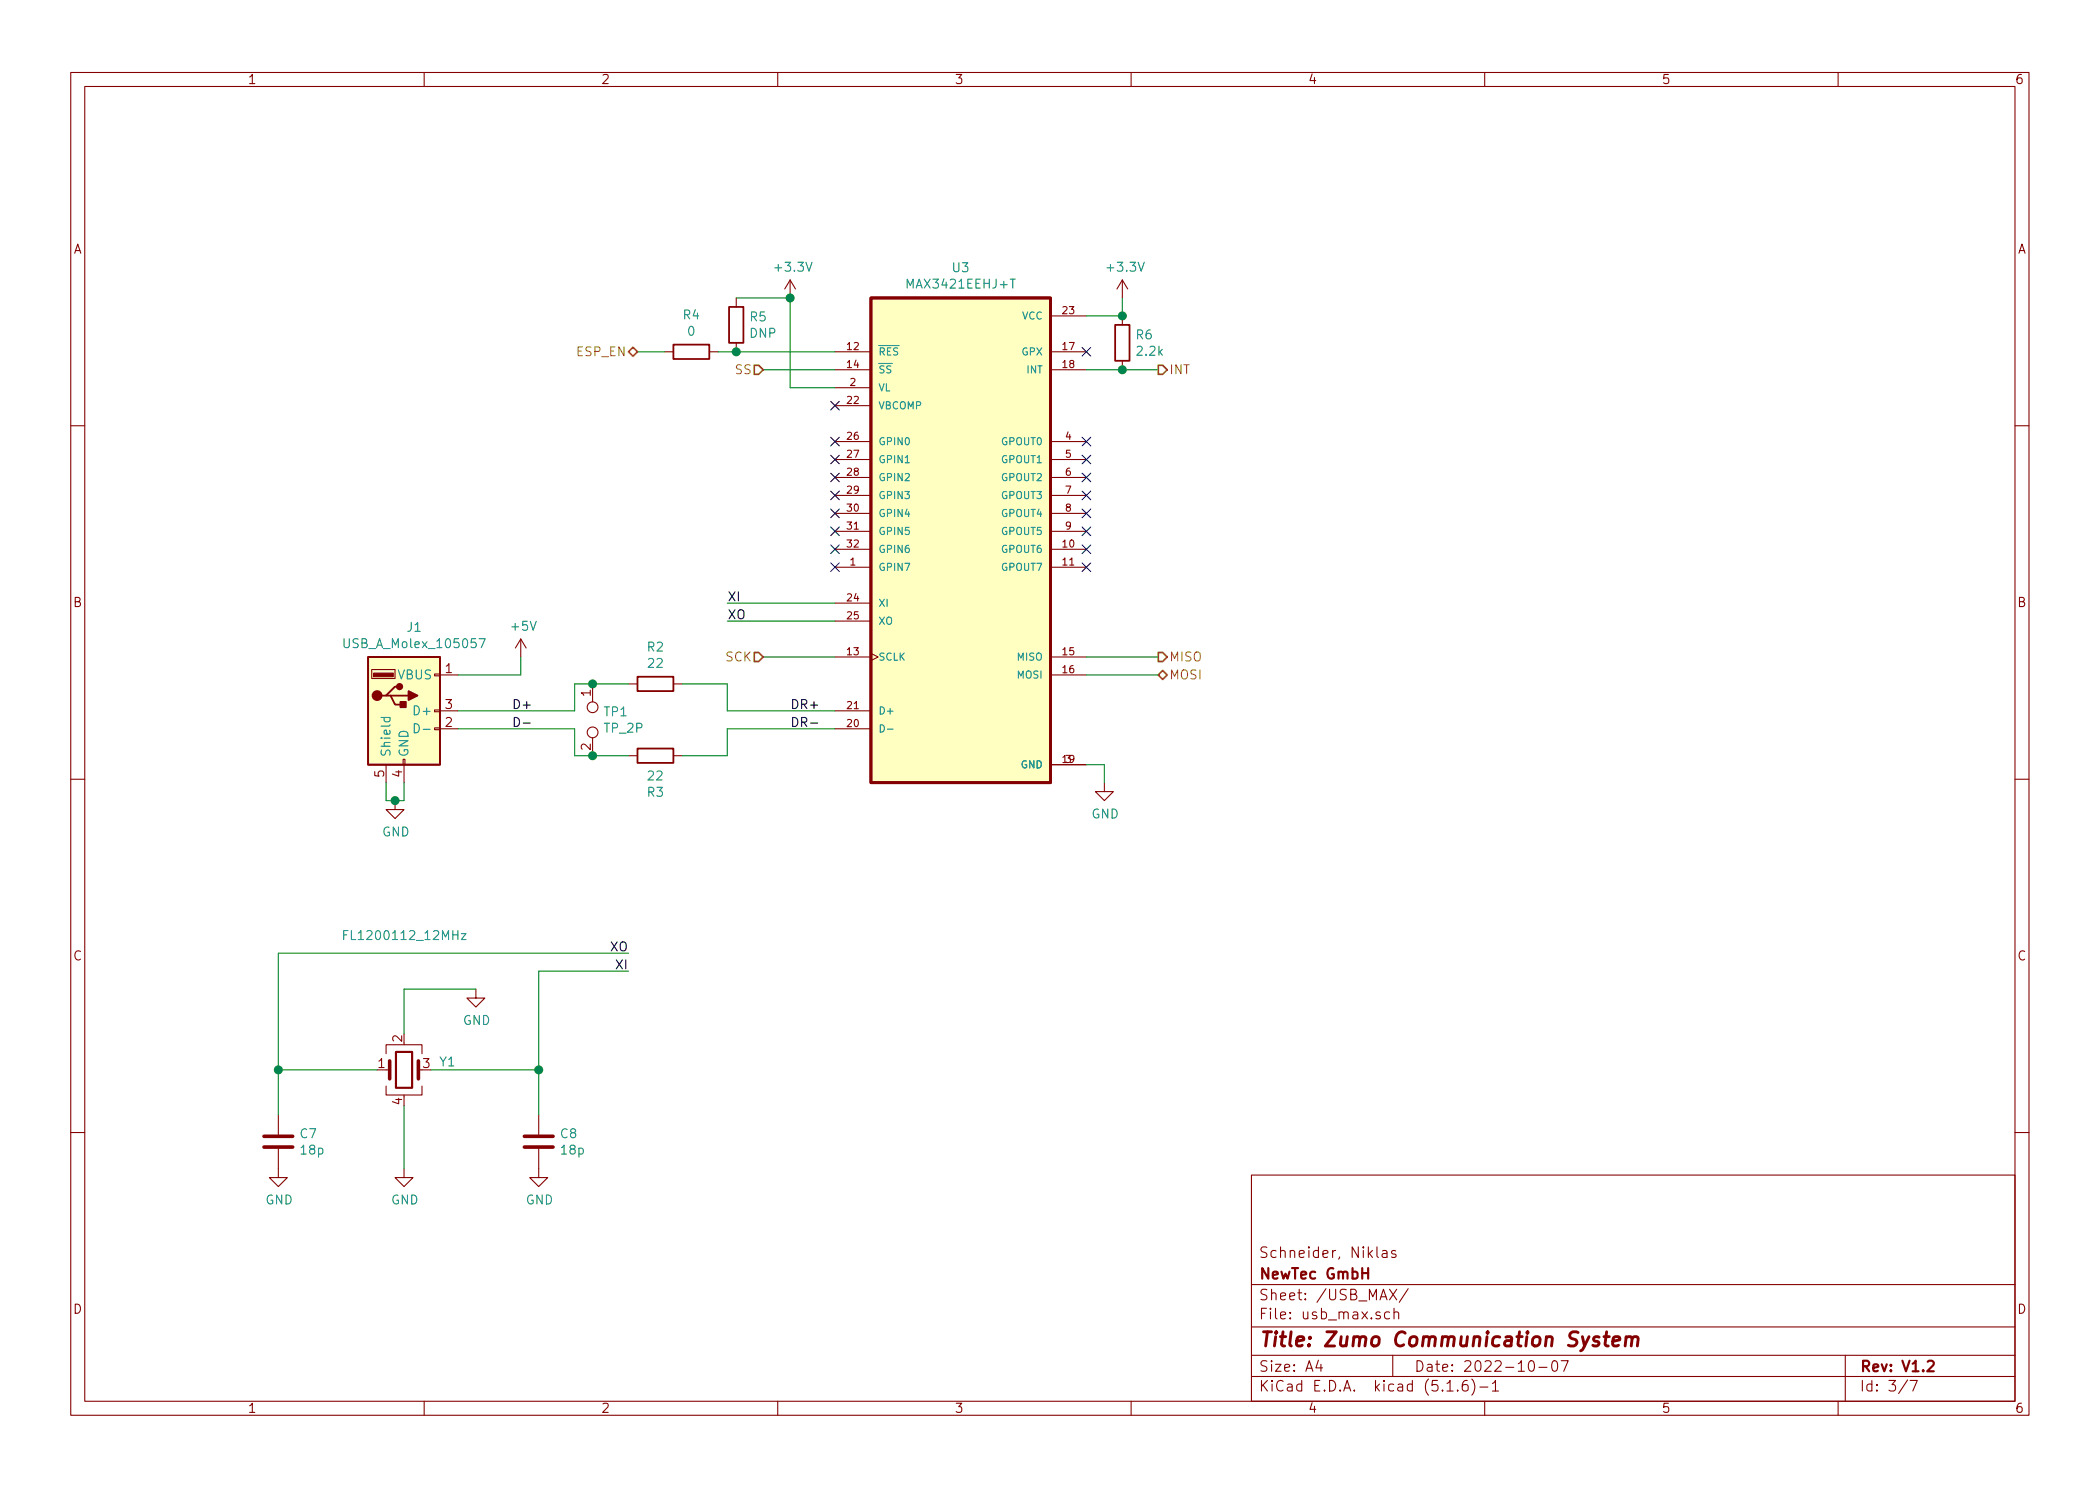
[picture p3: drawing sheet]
<svg xmlns="http://www.w3.org/2000/svg" width="297mm" height="210mm" viewBox="0 0 297 210" stroke-linecap="round" stroke-linejoin="round" font-family="sans-serif">
<g fill="none" stroke="#840000" stroke-width=".15">
<path d="M10 10.3h277v189.9h-277zM12 12.2h273v186.1h-273zM60 10.3v1.9M110 10.3v1.9M160 10.3v1.9M210 10.3v1.9M260 10.3v1.9M111.8 39.6l-.8 1.3M111.8 39.6v2.6M111.8 39.6l.7 1.3M158.7 39.6v2.6M158.7 39.6l-.7 1.3"/>
<path d="M158.7 39.6l.8 1.3M94 49.8h1.2M100.3 49.8h1.3M104.1 42.2v1.2M104.1 48.5v1.3M118.1 49.8h5.1M118.1 52.3h5.1M118.1 57.4h5.1M118.1 54.9h5.1M148.6 49.8h5.1M148.6 52.3h5.1M148.6 44.7h5.1"/>
<path d="M158.7 44.7v1.3M158.7 51v1.3M10 60.2h2M118.1 62.5h5.1M118.1 65h5.1M118.1 67.6h5.1M118.1 70.1h5.1M118.1 72.6h5.1M118.1 75.2h5.1M118.1 77.7h5.1M148.6 62.5h5.1M148.6 65h5.1"/>
<path d="M148.6 67.6h5.1M148.6 70.1h5.1M148.6 72.6h5.1M148.6 75.2h5.1M148.6 77.7h5.1M285 60.2h2M52.6 94.7h3.3v1.3h-3.3zM61.5 95.4h.7v.2h-.7zM62.2 95.5h2.6M73.7 90.4l-.8 1.3M73.7 90.4v2.6M73.7 90.4l.7 1.3"/>
<path d="M83.8 96.8v2.5M88.9 96.8h1.3M95.2 96.8h1.3M118.1 80.3h5.1M118.1 93h5.1M118.1 85.3h5.1M118.1 87.9h5.1M123.2 92.5l1 .5-1 .5M148.6 80.3h5.1M148.6 93h5.1M148.6 95.5h5.1M10 110.3h2"/>
<path d="M54.6 108.2v2.5M55.9 113.3v1.2h1.2l-1.2 1.3-1.3-1.3h1.3M57 107.4h.3v.8h-.3zM57.1 108.2v2.5M61.5 103h.7v.2h-.7zM61.5 100.5h.7v.2h-.7zM62.2 100.6h2.6M62.2 103.1h2.6M83.8 104.4v2.5M88.9 106.9h1.3M95.2 106.9h1.3M118.1 100.6h5.1"/>
<path d="M118.1 103.1h5.1M148.6 108.2h5.1M156.2 110.7v1.3h1.3l-1.3 1.3-1.3-1.3h1.3M285 110.3h2M67.3 139.9v1.3h1.3l-1.3 1.3-1.3-1.3h1.3M39.4 157.7v2.8M54.6 153.7v1.2h5.1v-1.2M54.6 149.1v-1.3h5.1v1.3M54.6 151.4h.5M59.2 151.4h.5M76.2 157.7v2.8M10 160.2h2"/>
<path d="M39.4 162.6v4h1.2l-1.2 1.3-1.3-1.3h1.3M57.1 165.3v1.3h1.3l-1.3 1.3-1.2-1.3h1.2M76.2 162.6v4h1.3l-1.3 1.3-1.3-1.3h1.3M177 166.3h108v32h-108zM194.8 176.4v1.3l.2 .2M195.6 177l.1-.1 .4 .1 .1 .9M196.2 177.3l-.5 .1a.29 .29 0 0 0-.2 .2 .29 .29 0 0 0 .2 .3l.5-.1M197.4 177a.37 .37 0 0 0-.6 .1v.1a.54 .54 0 0 0 .6 .3l.1 .1-.1 .2-.1 .1-.5-.1M285 160.2h2M60 198.3v1.9M110 198.3v1.9M160 198.3v1.9"/>
<path d="M177 194.8h108M177 191.8h108M177 187.8h108M177 181.8h108M186.5 192.5l-.4 1h1M186.8 193v1M196.5 185.7l-.4-.1-.3 .3 .1 .6 .2 .1 .4-.1M196.5 182.4l1.1 1.5M197 191.8v3M197.2 185.7a.41 .41 0 0 1 .6 .1v.8M197.2 185.1v1.5M197.6 182.4l-1.1 1.5"/>
<path d="M199.2 182.3l-1.3 2M204.7 196.8h.8M206.2 196.7v.1l-.1-.1h.1v.1M207.5 195.3a.59 .59 0 0 0-.7 .7l.1 .7a.49 .49 0 0 0 .7 0 .65 .65 0 0 0-.1-.7 .51 .51 0 0 0-.6 0l-.1 .2M208.2 195.1a1.71 1.71 0 0 1 0 2.3M209.3 196.3h1.2M210 198.3v1.9M211.1 195.8l.3-.3 .1-.2v1.5M211.1 196.8h.9M216.3 192.7a.35 .35 0 0 1 .4-.2 .35 .35 0 0 1 .3 .3 .78 .78 0 0 1-.4 1.2 .87 .87 0 0 1-.3-1.3zM217.7 193.5h1.1M219.6 192.7a.37 .37 0 0 1 .4-.2 .37 .37 0 0 1 .3 .3v.3a.72 .72 0 0 1-.3 .9l-.4-.1a1.41 1.41 0 0 1 0-1.2z"/>
<path d="M220.8 192.5h1l-.6 1.5M260 198.3v1.9M261 191.8v6.5M269.8 195.2l-1.2 2M270.2 195.3h1l-.6 1.5"/>
<circle cx="83.8" cy="100.1" r=".76"/>
<circle cx="83.8" cy="103.6" r=".76"/>
</g>
<path d="M56 148.8h2.3v5.1h-2.3zM193.5 179.4v1.5M192.7 180.1h.8M272.7 192.7l.2-.2 .5 .1a.37 .37 0 0 1 .1 .6l-.9 .8h.9" fill="none" stroke="#840000" stroke-width=".3"/>
<path d="M123.2 42.2h25.4v68.5h-25.4zM226.9 189.1h.7M227.3 188.4l-.3 1.8 .1 .1 .4 .1M228.1 189.8l1-.2v-.4l-.6-.1-.2 .1-.1 .2-.1 .8 .1 .1 .1 .1 .6-.1M230 189.3a.52 .52 0 0 1 .9 .1l-.2 1M230 189.1l-.1 1.3M230.9 189.4a.47 .47 0 0 1 .4-.3 .47 .47 0 0 1 .4 .3l-.1 1" fill="none" stroke="#840000" stroke-width=".41"/>
<path d="M95.2 48.8h5.1v2h-5.1zM103.1 43.4h2.1v5.1h-2.1zM157.7 46h2.1v5h-2.1zM52.1 93h10.1v15.2h-10.1zM54.6 98.4h.6l.7 1.3h1.2M55.2 98.4h2.6M56.5 97.1h-.6l-1.3 1.3h-.6M90.2 95.8h5v2h-5zM90.2 105.9h5v2h-5z" fill="none" stroke="#840000" stroke-width=".25"/>
<g fill="#ffffc2" stroke="#ffffc2" stroke-width=".14">
<path d="M123.2 42.2h25.4v68.5h-25.4z"/>
<path d="M52.1 93h10.1v15.2h-10.1z"/>
</g>
<path d="M142.9 39.5h.7M48.7 90.4v1l.2 .2h.4l.1-.2v-1M67.8 90.4h.8l-.5 1.2M53.9 101.5h1.3M54.4 101.5l-.1 .4 .3 .2 .5-.1v-.5M58.6 102.4a.65 .65 0 0 1 .7 .5 .65 .65 0 0 1-.4 .8h-.3zM59.9 103.2h.9M124.5 102.6a.51 .51 0 0 1 .6 .5 .51 .51 0 0 1-.6 .5zM125.5 103.2h.8M48.6 132.3h.4M49.2 131.7h-.6v1.2M65.3 132.1h.6l-.6 .8h.6" fill="none" stroke="#008484" stroke-width=".15"/>
<path d="M55.1 150.1v2.5M59.2 150.1v2.5M37.3 162.3h4.1M37.3 160.8h4.1M74.2 162.3h4M74.2 160.8h4" fill="none" stroke="#840000" stroke-width=".51"/>
<g fill="#840000" stroke="#840000" stroke-width=".25">
<path d="M56.6 99.3h.8v.8h-.8z"/>
<path d="M57.8 97.8l1.3 .6-1.3 .7z"/>
<circle cx="53.3" cy="98.4" r=".63"/>
<circle cx="56.5" cy="97.1" r=".38"/>
</g>
<path d="M52.8 95.2h2.8v.6h-2.8z" fill="#840000" stroke="#840000" stroke-width=".15"/>
<g fill="none" stroke="#008400" stroke-width=".15">
<path d="M90.2 49.8h3.8M101.6 49.8h16.5M104.1 42.2h7.7v12.7h6.3M107.9 52.3h10.2M153.7 52.3h10.1M158.7 42.2v2.5h-5M73.7 93v2.5h-8.9M88.9 96.8h-7.6v3.8h-16.5M96.5 96.8h6.4v3.8h15.2M102.9 85.3h15.2M102.9 87.9h15.2M107.9 93h10.2"/>
<path d="M153.7 95.5h10.1M153.7 93h10.1M54.6 110.7v2.6h2.5v-2.6M64.8 103.1h16.5v3.8h7.6M118.1 103.1h-15.2v3.8h-6.4M153.7 108.2h2.5v2.5M67.3 139.9h-10.2v6.4M88.9 134.9h-49.5v22.8M88.9 137.4h-12.7v20.3M39.4 151.4h13.9M57.1 156.5v8.8M61 151.4h15.2"/>
</g>
<path d="M88.9 49.8l.6-.7 .7 .7-.7 .6zM106.7 51.7h.6l.6 .6-.6 .7h-.6zM163.8 51.7h.7l.6 .6-.6 .7h-.7zM106.7 92.3h.6l.6 .7-.6 .6h-.6zM163.8 95.5l.7-.6 .6 .6-.6 .6zM163.8 92.3h.7l.6 .7-.6 .6h-.7z" fill="none" stroke="#848400" stroke-width=".25"/>
<path d="M72.7 101.5a.64 .64 0 0 1 .8 .7 .64 .64 0 0 1-.8 .6zM74 102.3h1M114.7 102.3h.9" fill="none" stroke="#000" stroke-width=".15"/>
<g fill="#008400" stroke="#008400" stroke-width=".25">
<circle cx="158.8" cy="44.7" r=".51"/>
<circle cx="76.2" cy="151.4" r=".51"/>
<circle cx="83.8" cy="106.9" r=".51"/>
<circle cx="83.8" cy="96.8" r=".51"/>
<circle cx="55.9" cy="113.3" r=".51"/>
<circle cx="158.8" cy="52.3" r=".51"/>
<circle cx="111.8" cy="42.2" r=".51"/>
<circle cx="104.1" cy="49.8" r=".51"/>
<circle cx="39.4" cy="151.4" r=".51"/>
</g>
<g fill="none" stroke="#000084" stroke-width=".15">
<path d="M117.5 56.8l1.2 1.2M118.7 56.8l-1.2 1.2M153.1 49.2l1.2 1.2M154.3 49.2l-1.2 1.2M117.5 74.6l1.2 1.2M117.5 69.5l1.2 1.2M117.5 66.9l1.2 1.3M117.5 72l1.2 1.2M117.5 64.4l1.2 1.2M117.5 61.9l1.2 1.2M117.5 77.1l1.2 1.2M117.5 79.6l1.2 1.3"/>
<path d="M118.7 74.6l-1.2 1.2M118.7 69.5l-1.2 1.2M118.7 66.9l-1.2 1.3M118.7 72l-1.2 1.2M118.7 64.4l-1.2 1.2M118.7 61.9l-1.2 1.2M118.7 77.1l-1.2 1.2M118.7 79.6l-1.2 1.3M153.1 79.6l1.2 1.3M153.1 77.1l1.2 1.2M153.1 74.6l1.2 1.2M153.1 72l1.2 1.2"/>
<path d="M153.1 69.5l1.2 1.2M153.1 66.9l1.2 1.3M153.1 64.4l1.2 1.2M153.1 61.9l1.2 1.2M154.3 79.6l-1.2 1.3M154.3 77.1l-1.2 1.2M154.3 74.6l-1.2 1.2M154.3 72l-1.2 1.2M154.3 69.5l-1.2 1.2M154.3 66.9l-1.2 1.3M154.3 64.4l-1.2 1.2M154.3 61.9l-1.2 1.2"/>
</g>
<text font-size="2.8" fill="#840000" x="178" y="190.5">Title: Zumo Communication System</text>
<g font-size="2.1" fill="#840000">
<text x="178" y="178">Schneider, Niklas</text>
<text x="178" y="184">Sheet: /USB_MAX/</text>
<text x="178" y="181">NewTec GmbH</text>
<text x="178" y="186.7">File: usb_max.sch</text>
<text x="178" y="196.9">KiCad E.D.A. kicad (5.1.6)-1</text>
<text x="178" y="194.1">Size: A4</text>
<text x="200" y="194.1">Date: 2022-10-07</text>
<text x="263" y="194.1">Rev: V1.2</text>
<text x="263" y="196.9">Id: 3/7</text>
</g>
<g font-size="1.8" fill="#840000">
<text x="35" y="11.9">1</text>
<text x="85" y="11.9">2</text>
<text x="135" y="11.9">3</text>
<text x="185" y="11.9">4</text>
<text x="235" y="11.9">5</text>
<text x="285" y="11.9">6</text>
<text x="10.4" y="35.9">A</text>
<text x="285.4" y="35.9">A</text>
<text x="10.4" y="85.9">B</text>
<text x="285.4" y="85.9">B</text>
<text x="63" y="95.2">1</text>
<text x="63" y="100.3">3</text>
<text x="83.6" y="98.5" transform="rotate(-90 83.6 98.5)">1</text>
<text x="63" y="102.9">2</text>
<text x="83.6" y="106.1" transform="rotate(-90 83.6 106.1)">2</text>
<text x="54.4" y="110" transform="rotate(-90 54.4 110)">5</text>
<text x="56.9" y="110" transform="rotate(-90 56.9 110)">4</text>
<text x="10.4" y="135.9">C</text>
<text x="285.4" y="135.9">C</text>
<text x="56.9" y="147.4" transform="rotate(-90 56.9 147.4)">2</text>
<text x="53.5" y="151.1">1</text>
<text x="59.8" y="151.1">3</text>
<text x="56.9" y="156.3" transform="rotate(-90 56.9 156.3)">4</text>
<text x="10.4" y="185.9">D</text>
<text x="285.4" y="185.9">D</text>
<text x="35" y="199.9">1</text>
<text x="85" y="199.9">2</text>
<text x="135" y="199.9">3</text>
<text x="185" y="199.9">4</text>
<text x="235" y="199.9">5</text>
<text x="285" y="199.9">6</text>
</g>
<g font-size="1.8" fill="#008484">
<text x="109.8" y="38.4">+3.3V</text>
<text x="128.6" y="40.8">MAX3421EEHJ+T</text>
<text x="134.8" y="38.5">U3</text>
<text x="156.8" y="38.4">+3.3V</text>
<text x="96.7" y="45.2">R4</text>
<text x="97.3" y="47.5">0</text>
<text x="106.1" y="47.8">DNP</text>
<text x="106.1" y="45.5">R5</text>
<text x="160.7" y="48">R6</text>
<text x="160.9" y="50.3">2.2k</text>
<text x="57.6" y="89.4">J1</text>
<text x="72.4" y="89.2">+5V</text>
<text x="49.2" y="91.7">USB_A_Molex_105057</text>
<text x="91.6" y="92.2">R2</text>
<text x="91.7" y="94.5">22</text>
<text x="56.3" y="96.1">VBUS</text>
<text x="58.9" y="101.2">D+</text>
<text x="85.5" y="101.4">TP1</text>
<text x="55.2" y="107.2" transform="rotate(-90 55.2 107.2)">Shield</text>
<text x="57.8" y="107.2" transform="rotate(-90 57.8 107.2)">GND</text>
<text x="85.5" y="103.7">TP_2P</text>
<text x="91.6" y="112.7">R3</text>
<text x="91.7" y="110.4">22</text>
<text x="54.1" y="118.4">GND</text>
<text x="154.4" y="115.8">GND</text>
<text x="49.4" y="133">FL1200112_12MHz</text>
<text x="65.5" y="145">GND</text>
<text x="62.2" y="150.9">Y1</text>
<text x="42.5" y="161.1">C7</text>
<text x="79.3" y="161.1">C8</text>
<text x="42.6" y="163.4">18p</text>
<text x="79.5" y="163.4">18p</text>
<text x="37.5" y="170.4">GND</text>
<text x="55.3" y="170.4">GND</text>
<text x="74.4" y="170.4">GND</text>
</g>
<g font-size="1.8" fill="#848400">
<text x="81.7" y="50.4">ESP_EN</text>
<text x="104.1" y="53">SS</text>
<text x="165.4" y="53">INT</text>
<text x="102.7" y="93.6">SCK</text>
<text x="165.4" y="93.6">MISO</text>
<text x="165.4" y="96.1">MOSI</text>
</g>
<g font-size="1.8">
<text x="102.9" y="85.1">XI</text>
<text x="102.9" y="87.6">XO</text>
<text x="72.4" y="100.3">D+</text>
<text x="111.8" y="100.3">DR+</text>
<text x="111.8" y="102.9">DR-</text>
<text x="86.3" y="134.6">XO</text>
<text x="87.2" y="137.2">XI</text>
</g>
<g font-size="1.4" fill="#008484">
<text x="144.6" y="45.2">VCC</text>
<text x="124.2" y="50.3">RES</text>
<text x="124.2" y="52.8">SS</text>
<text x="144.6" y="50.3">GPX</text>
<text x="145.3" y="52.8">INT</text>
<text x="124.2" y="57.9">VBCOMP</text>
<text x="124.2" y="55.4">VL</text>
<text x="124.2" y="63">GPIN0</text>
<text x="124.2" y="65.5">GPIN1</text>
<text x="141.8" y="63">GPOUT0</text>
<text x="141.8" y="65.5">GPOUT1</text>
<text x="124.2" y="68.1">GPIN2</text>
<text x="124.2" y="70.6">GPIN3</text>
<text x="141.8" y="68.1">GPOUT2</text>
<text x="141.8" y="70.6">GPOUT3</text>
<text x="124.2" y="73.1">GPIN4</text>
<text x="124.2" y="75.7">GPIN5</text>
<text x="141.8" y="73.1">GPOUT4</text>
<text x="141.8" y="75.7">GPOUT5</text>
<text x="124.2" y="78.2">GPIN6</text>
<text x="124.2" y="80.8">GPIN7</text>
<text x="141.8" y="78.2">GPOUT6</text>
<text x="141.8" y="80.8">GPOUT7</text>
<text x="124.2" y="85.8">XI</text>
<text x="124.2" y="88.4">XO</text>
<text x="124.2" y="93.5">SCLK</text>
<text x="144" y="93.5">MISO</text>
<text x="124.2" y="101.1">D+</text>
<text x="144" y="96">MOSI</text>
<text x="144.4" y="108.7">GND</text>
</g>
<g font-size="1.4" fill="#840000">
<text x="150.3" y="44.4">23</text>
<text x="119.9" y="49.5">12</text>
<text x="119.9" y="52.1">14</text>
<text x="150.3" y="49.5">17</text>
<text x="150.3" y="52.1">18</text>
<text x="119.9" y="57.1">22</text>
<text x="120.3" y="54.6">2</text>
<text x="119.9" y="62.2">26</text>
<text x="119.9" y="64.8">27</text>
<text x="150.7" y="62.2">4</text>
<text x="150.7" y="64.8">5</text>
<text x="119.9" y="67.3">28</text>
<text x="119.9" y="69.8">29</text>
<text x="150.7" y="67.3">6</text>
<text x="150.7" y="69.8">7</text>
<text x="119.9" y="72.4">30</text>
<text x="119.9" y="74.9">31</text>
<text x="119.9" y="77.5">32</text>
<text x="150.3" y="77.5">10</text>
<text x="150.7" y="72.4">8</text>
<text x="150.7" y="74.9">9</text>
<text x="120.3" y="80">1</text>
<text x="150.3" y="80">11</text>
<text x="119.9" y="85.1">24</text>
<text x="119.9" y="87.6">25</text>
<text x="119.9" y="92.7">13</text>
<text x="150.3" y="95.2">16</text>
<text x="150.3" y="92.7">15</text>
<text x="119.9" y="100.3">21</text>
<text x="119.9" y="102.9">20</text>
<text x="150.7" y="107.9">3</text>
</g>
</svg>
